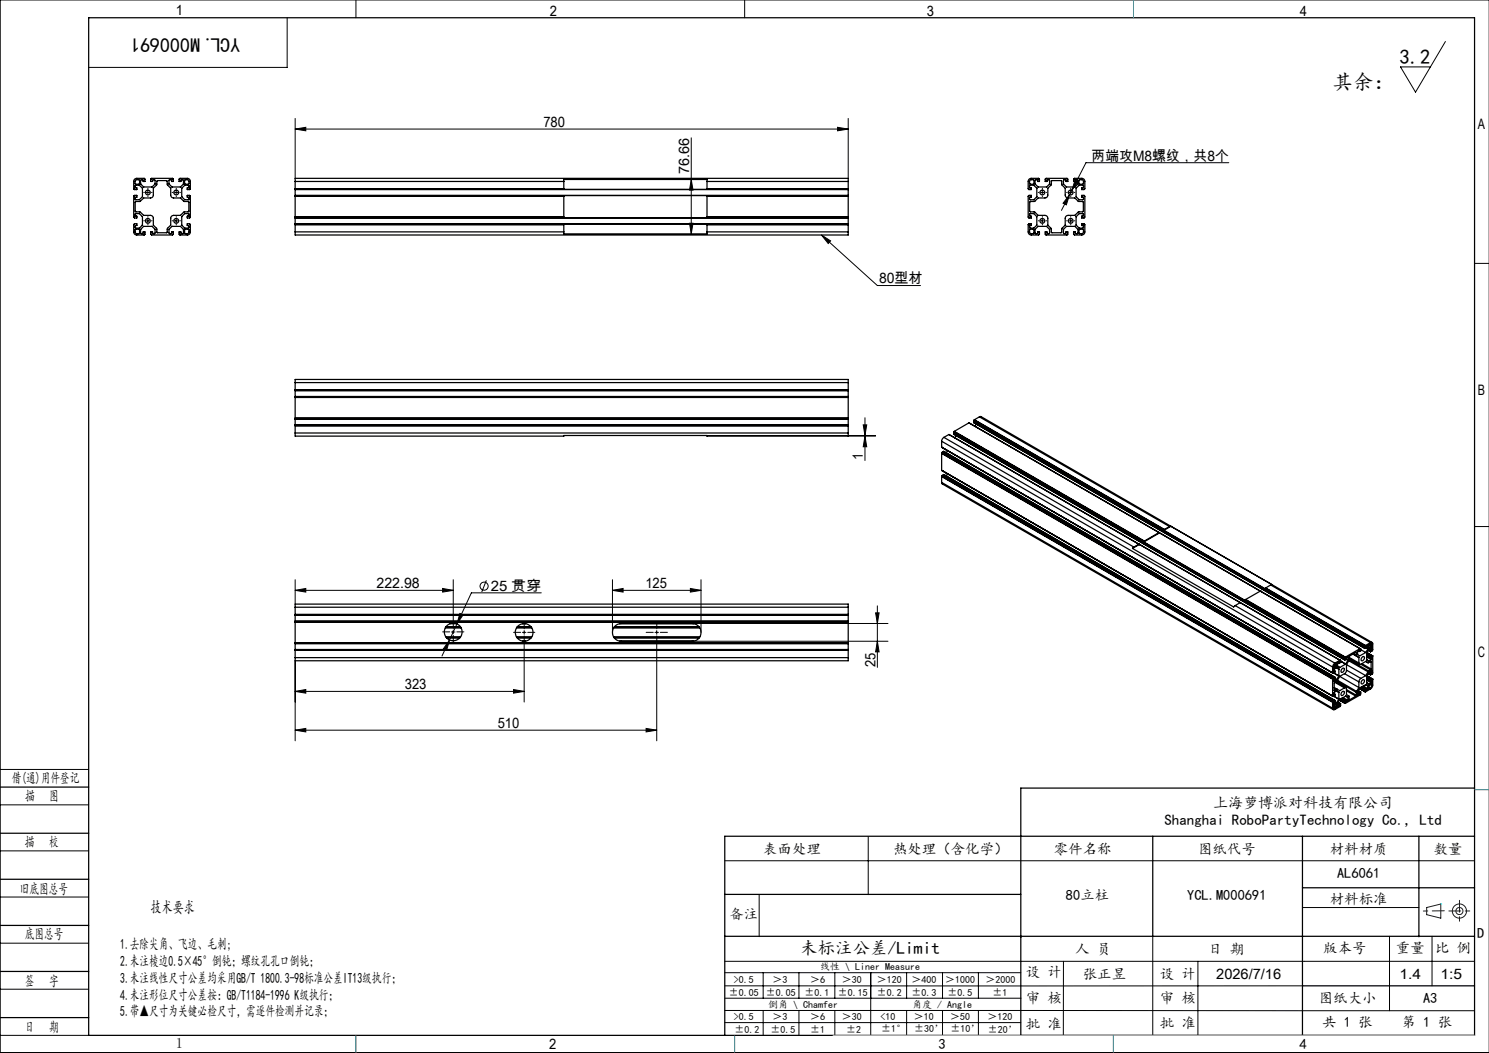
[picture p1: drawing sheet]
<svg xmlns="http://www.w3.org/2000/svg" width="420mm" height="297mm" viewBox="0 0 420 297" stroke-linecap="round" stroke-linejoin="round" font-family="sans-serif">
<g fill="none" stroke="#000" stroke-width=".28">
<path d="M100.4 0v5M210 0v5M420 0h-419.9v297h419.9M81 5v14h-56M407.7 11.7l-8.4 14.3-4.3-7.1h8.5M83.3 36.4l3-.5v1zM83.3 33.4v16.9M83.3 36.4h156M195 38.9v27.1M236.3 35.9l3 .5-3 .5zM239.3 33.4v16.9M41.2 54.3h1"/>
<path d="M41.7 53.8v1M49.2 54.3h1M49.7 53.8v1M195 50.6l.5 3h-1zM293.5 54.3h1M294 53.8v1M301.5 54.3h1M301.7 54.9l-.9 2.9-.9-.5zM301.7 54.9l-2.3 4.4M302 53.8v1M302.3 53.7l-.6 1.2M303.2 50.8l.9 .5-1.8 2.4z"/>
<path d="M346.6 45.9h-40.3l-4 7.8M41.2 62.3h1M41.7 61.8v1M49.2 62.3h1M49.7 61.8v1M194.5 63h1l-.5 3zM231.7 66.3l2.6 1.6-.7 .8zM231.7 66.3l15.8 14.2h12.1M293.5 62.3h1M294 61.8v1M301.5 62.3h1M302 61.8v1"/>
<path d="M415.9 74.3h4.1M243.5 119.8h1l-.5 3zM244 117.8v12.1M199.4 122.8h47.6M239.3 123h7.7M244 123l.5 3h-1zM415.9 148.5h4.1M83.3 166.5l3-.5v1zM83.3 163.5v6.9M83.3 166.5h44.5M124.8 166l3 .5-3 .5zM127.4 178.3h.9"/>
<path d="M127.8 163.5v11.7M127.8 177.7v1M128.9 176l-4.2 9M129.7 173l.9 .5-1.7 2.5zM137.2 163.7l-1.3 3.3M147.4 178.4h.9M147.8 177.9v1M152.7 167.2h-19.7l-4.1 8.8M172.8 166.5l3-.5v1zM172.8 166.5h24.9M172.8 163.5v14.9M184.7 178.4h1"/>
<path d="M185.2 177.9v1M194.7 166l3 .5-3 .5zM195.2 175.9h55.3M197.7 163.5v14.9M247 172.9h1l-.5 3zM247.5 170.9v17.3M83.3 195l3-.5v1zM83.3 186.4v22.5M83.3 195h64.5M126.8 180.5l-.8 2.9-.9-.4zM144.9 194.5l2.9 .5-2.9 .5zM147.8 181.4v16.6"/>
<path d="M185.2 181.4v27.5M195.2 180.9h55.3M247.5 180.9l.5 3h-1zM0 217h25M83.3 205.9l3-.4v.9zM83.3 205.9h101.9M182.2 205.5l3 .4-3 .5zM0 227h25M0 240h25M244.9 236v16.3M0 253h25M204.4 242.8h211.5"/>
<path d="M214.1 252.4v11.8M367.4 256h32.8M0 266h25M0 279h25M204.4 271.1h211.5M204.4 278.1h163M204.4 274.4h83.5M215.3 274.4v7.1M225.4 274.4v7.1M235.5 274.4v7.1M245.6 274.4v17.6M255.7 274.4v7.1"/>
<path d="M265.9 274.4v7.1M276 274.4v7.1M300 271.1l-.1 21M325.2 264.1v27.9M337.9 271.1v20.9M391.9 264.1v21M403.9 264.1v14M0 292h25M204.4 285l211.5 .1M204.4 288.4h83.5M204.5 281.5h83.5M215.3 285v7"/>
<path d="M225.4 285v7M235.5 285v7M255.7 285v7M265.9 285v7M276 285v7M287.9 292h128"/>
<circle cx="136.5" cy="165.3" r="1.15"/>
</g>
<g fill="none" stroke="#191924" stroke-width=".28">
<path d="M402.4 256l4-1v4l-4-1z"/>
<circle cx="411.7" cy="257" r="1"/>
<circle cx="411.7" cy="257" r="2"/>
</g>
<g fill="none" stroke="#000" stroke-width=".28" stroke-dasharray="30.5 1.3 1.3 1.3">
<path d="M40.7 54.3h-.2M41.7 53.3v-.2M41.7 55.3v.2M42.7 54.3h.2M48.7 54.3h-.2M49.7 53.3v-.2M49.7 55.3v.2M50.7 54.3h.2M293 54.3h-.2M294 53.3v-.2M294 55.3v.2M295 54.3h.2"/>
<path d="M301 54.3h-.2M302 53.3v-.2M302 55.3v.2M303 54.3h.2M40.7 62.3h-.2M41.7 61.3v-.2M41.7 63.3v.2M42.7 62.3h.2M48.7 62.3h-.2M49.7 61.3v-.2M49.7 63.3v.2M50.7 62.3h.2"/>
<path d="M293 62.3h-.2M294 61.3v-.2M294 63.3v.2M295 62.3h.2M301 62.3h-.2M302 61.3v-.2M302 63.3v.2M303 62.3h.2M126.9 178.2h-2M127.9 177.2v-2M127.9 179.2v2M128.9 178.2h2"/>
<path d="M146.9 178.4h-2M147.9 177.4v-2M147.9 179.4v2M148.9 178.4h2M184.3 178.4h-2M185.3 177.4v-2M185.3 179.4v2M186.3 178.4h2"/>
</g>
<g fill="none" stroke="#000" stroke-width=".35">
<path d="M25 5h390.9v287h-390.9zM37.7 53.2h.1M37.7 53.3l.2 .2h.7v-.5l-.5-.2 .1-.6h1.1l.9 .9v2.4l-.9 .8h-1.1l-.1-.5 .5-.2v-.5h-.6l-.1 .2M37.9 55.3h-.2l.2 6M37.9 55.3h.1M38.2 56.9l1.3-.1 1-1h1.9a.85 .85 0 0 0 .9-.8v-1.9l.9-1 .2-1.2 2.7 .1 .1 1.1 1 1v1.9a.85 .85 0 0 0 .8 .8h1.9l1 1h1.2l.2 .2-.1 2.7-1.3 .1-1 .9h-1.9a.85 .85 0 0 0-.8 .9v1.9l-1 .9-.2 1.2h-2.7l-.1-1.1-.9-1v-1.9a.85 .85 0 0 0-.9-.9h-1.9l-1-.9-1.3-.1zM38.2 50.8l1.1-.1v1.2h-1.1zM42.9 52.7h-2.4l-.8-.8v-1.1l.5-.1 .2 .5h.5v-.7l-.2-.2h-2.1a.85 .85 0 0 0-.9 .9v2M42.9 52.7h.1M42.9 52.7l.8-.8v-1.1l-.5-.1-.2 .5h-.5v-.7l.2-.2h6l.2 .2v.7h-.5l-.2-.5-.5 .1v1.1l.8 .8M48.5 52.7h.1M48.5 52.7h2.4l.9-.8v-1.1l-.6-.1-.2 .5h-.4l-.1-.7 .2-.2h2.1a.85 .85 0 0 1 .9 .9v2"/>
<path d="M51.3 53.1v2.4l.8 .8h1.1l.1-.6-.5-.1v-.5h.6l.1 .2M51.3 53.1h.1M52.1 52.3l-.8 .8M52.1 50.7h.8l.3 .2v1h-1.1zM52.1 52.2l1.2 .2v.4l-.5 .2v.5h.7l.2-.2M52.1 52.2v.1M53.6 55.3h.1M53.6 55.3h.1v6h-.1M53.7 53.3h.1M83.3 53.2v.1M83.3 51.2v-.9h156v.9M83.3 55.3v.1"/>
<path d="M83.3 53.3h.1M83.3 55.3h.1M83.3 53.4v.1M83.3 55.1v.1M83.3 53.2h75.7M83.3 51.2h75.7M83.3 51.2v2M83.3 53.3v.1M83.3 53.5v1.6M83.3 55.2v.1M83.3 55.4v5.8M83.3 55.3h75.7"/>
<path d="M83.3 55.4h75.7M83.3 53.4h156M83.3 53.5h156M83.3 55.2h156M83.3 55.1h156M159 53.2v.1M159 51.2v-.6h40.4v.6M159 55.3v.1M159 53.3h-75.7M159 55.3h.1M159 51.2v2M159 55.4v5.8"/>
<path d="M199.4 53.2v.1M199.4 55.3v.1M199.4 55.3h.1M199.4 53.3h39.9M199.4 53.2h39.9M199.4 51.2v2M199.4 55.4v5.8M199.4 51.2h39.9M199.4 55.3h39.9M199.4 55.4h39.9M239.3 53.2v.1M239.3 55.3v.1"/>
<path d="M239.3 55.3h.1M239.3 53.3h.1M239.3 53.4v.1M239.3 55.1v.1M239.3 51.2v2M239.3 53.3v.1M239.3 53.5v1.6M239.3 55.2v.1M239.3 55.4v5.8M290.1 53.3h.1M290.2 55.3h-.2v6h.2M290.2 55.3h.1"/>
<path d="M290.5 56.9l1.3-.1 1-1h1.9a.85 .85 0 0 0 .9-.8v-1.9l.9-1 .2-1.2 2.7 .1 .1 1.1 1 1v1.9a.85 .85 0 0 0 .8 .8h1.9l1 1h1.2l.2 .2-.1 2.7-1.3 .1-1 .9h-1.9a.85 .85 0 0 0-.8 .9v1.9l-1 .9-.2 1.2h-2.7l-.1-1-.9-1.1v-1.9a.85 .85 0 0 0-.9-.9h-1.9l-1-.9-1.3-.1zM290.5 50.8h1.1v1.1h-1.1zM291.6 52.2v.1M291.6 52.2l-1.2 .2 .1 .5 .4 .1v.5h-.7l-.1-.2M291.6 52.3l.9 .8M292.5 53.1v2.4l-.9 .8h-1.1l-.1-.6 .5-.1v-.5h-.6l-.1 .2M292.5 53.1h.1M295.2 52.7h.1M295.2 52.7h-2.4l-.8-.8v-1.1l.5-.1 .2 .5h.5v-.7l-.2-.2h-2.1a.85 .85 0 0 0-.9 .9v2M295.2 52.7l.9-.8v-1.1l-.6-.1-.2 .5h-.4l-.1-.7 .2-.2h6l.2 .2v.7h-.5l-.2-.5-.5 .1v1.1l.8 .8M300.8 52.7h.1M300.8 52.7h2.4l.9-.8v-1l-.6-.2-.2 .5h-.4l-.1-.7 .2-.2h2.1a.85 .85 0 0 1 .9 .9v2.1l-.2 .2h-.7v-.5l.5-.2-.1-.6h-1.1l-.9 .9v2.4l.9 .8h1.1l.1-.5-.5-.2v-.5h.7v.2"/>
<path d="M304.4 50.8h1.1v1.1h-1.1zM305.8 55.3h.1M305.9 55.3h.1l-.1 6M37.9 61.3h.1M37.9 61.3v.2h.7v-.5l-.5-.2 .1-.5h1.1l.9 .8v2.4l-.9 .8h-1.1l-.1-.5 .5-.2v-.5h-.7l-.2 .2v2.1a.85 .85 0 0 0 .9 .9h2.1l.2-.2v-.7h-.5l-.1 .5-.6-.1v-1.1l.8-.9h2.4M38.2 64.7h1.1l-.1 1.2-1-.1zM42.9 63.8h.1M42.9 63.8l.8 .9v1.1l-.6 .1-.1-.5h-.5v.6l.2 .3h6l.2-.2v-.7h-.5l-.1 .5-.6-.1v-1.1l.8-.9M48.5 63.8h.1M48.5 63.8h2.4l.9 .9v1.1l-.6 .1-.2-.5h-.4l-.1 .7 .2 .2h2.1a.85 .85 0 0 0 .9-.9v-2.1l-.2-.2h-.7v.5l.5 .1v.5l-1.2 .1M51.3 63.5h.1M51.3 63.5l.8 .8"/>
<path d="M52.1 64.3h.1M52.1 64.7l1.2 .1v.7l-.2 .3h-1zM53.5 61.3v.2h-.7v-.5l.5-.1-.1-.6h-1.1l-.8 .8v2.4M53.5 61.3h.1M83.3 63.3v.1M83.3 61.2v.1M83.3 65.4v.9h156v-.9M83.3 63.3h75.7M83.3 63.3h.1M83.3 61.3h.1M83.3 61.4v.1M83.3 63.1v.1"/>
<path d="M83.3 61.3v.1M83.3 61.5v1.6M83.3 63.2v.1M83.3 63.4v2M83.3 63.4h75.7M83.3 65.4h75.7M83.3 61.2h75.7M83.3 61.3h75.7M83.3 63.2h156M83.3 61.4h156M83.3 61.5h156M83.3 63.1h156"/>
<path d="M159 63.3v.1M159 61.2v.1M159 65.4v.6h40.4v-.6M159 61.3h.1M159 63.4v2M199.4 63.3v.1M199.4 61.2v.1M199.4 61.3h.1M199.4 63.4v2M199.4 63.3h39.9M199.4 63.4h39.9M199.4 65.4h39.9"/>
<path d="M199.4 61.2h39.9M199.4 61.3h39.9M239.3 63.3v.1M239.3 61.2v.1M239.3 63.3h-39.9M239.3 63.3h.1M239.3 61.3h.1M239.3 61.4v.1M239.3 63.1v.1M239.3 61.3v.1M239.3 61.5v1.6M239.3 63.2v.1"/>
<path d="M239.3 63.4v2M290.2 61.3v.2h.7v-.5l-.5-.1 .1-.6h1.1l.9 .8v2.4M290.2 61.3h.1M290.5 64.7h1.1l-.1 1.2h-.7l-.3-.2zM291.6 64.3h.1M292.5 63.5h.1M292.5 63.5l-.9 .8M295.2 63.8h.1M295.2 63.8h-2.4l-.8 .9v1.1l.6 .1 .1-.5h.5v.7l-.2 .2h-2.1a.85 .85 0 0 1-.9-.9v-2.1l.2-.2h.7v.5l-.5 .1 .1 .6h1.1M295.2 63.8l.9 .9v1.1l-.6 .1-.2-.5h-.4l-.1 .7 .2 .2h6l.2-.3v-.6h-.5l-.1 .5-.6-.1v-1.1l.8-.9M300.8 63.8h.1M304.4 64.7h1.1v1.1l-1 .1z"/>
<path d="M305.8 61.3v.2h-.7v-.5l.5-.2-.1-.5h-1.1l-.9 .8v2.4l.9 .8h1.1l.1-.5-.5-.2v-.5h.7l.2 .2v2.1a.85 .85 0 0 1-.9 .9h-2.1l-.2-.2 .1-.7h.4l.2 .5 .6-.2v-1l-.9-.9h-2.4M305.9 61.3h-.1M83.3 109.9v.1M83.3 117.9v.1M83.3 107.9v-.9h156v.9M83.3 112v.1M83.3 110h.1M83.3 112h.1M83.3 118h.1M83.3 110.1v.1M83.3 118.1v.1M83.3 119.8v.1"/>
<path d="M83.3 111.8v.1M83.3 107.9v2M83.3 110v.1M83.3 110.2v1.6M83.3 111.9v.1M83.3 112.1v5.8M83.3 118v.1M83.3 118.2v1.6M83.3 119.9v.1M83.3 112.1h156M83.3 117.9h156M83.3 109.9h156"/>
<path d="M83.3 110h156M83.3 118h156M83.3 107.9h156M83.3 112h156M83.3 110.1h156M83.3 110.2h156M83.3 119.9h156M83.3 111.9h156M83.3 118.1h156M83.3 118.2h156M83.3 119.8h156M83.3 111.8h156"/>
<path d="M239.3 109.9v.1M239.3 117.9v.1M239.3 112v.1M239.3 110h.1M239.3 112h.1M239.3 118h.1M239.3 110.1v.1M239.3 118.1v.1M239.3 119.8v.1M239.3 111.8v.1M239.3 107.9v2M239.3 110v.1"/>
<path d="M239.3 110.2v1.6M239.3 111.9v.1M239.3 112.1v5.8M239.3 118v.1M239.3 118.2v1.6M239.3 119.9v.1M273.3 119.3h.1M273.3 119.3l110.3 63.6M273.3 119.3l-4.1 2.4M274.7 119.2h.1M274.7 119.2l110.3 63.7M274.7 118.7l110.3 63.7"/>
<path d="M274.7 118.7v.5M274.7 118.6v.1M274.7 118.6l110.3 63.7M274.8 118.6l53.6 30.9M274.8 118.6h-.1M274.8 118.5v.1M274.8 118.5l53.6 30.9M274.8 118.4v.1M274.8 118.4l53.6 30.9M275.3 119.6l-.3 .6M276.3 117.6l.4-.1 110.3 63.7M276.3 117.6l53.6 30.9"/>
<path d="M276.3 117.6l-1.5 .8M83.3 122.1v.9h75.7v-.2l80.3 .2v-.9M83.3 120v.1M83.3 120h.1M83.3 120.1v2M83.3 122.1h156M83.3 120.1h156M83.3 120h156M239.3 120v.1M239.3 120h.1M239.3 120.1v2M265.6 126.1h.1"/>
<path d="M265.6 132.6v.1M265.6 136.1l.2 .4 110.3 63.7M265.6 126.1l110.5 63.8M265.6 132.6l110.5 63.8M265.6 124.5l110.3 63.6M265.6 124.5v1.6M265.6 127.9v4.7M265.6 134.4v1.7M265.6 127.9l110.3 63.7M265.6 134.4l110.3 63.7M265.6 136.1l110.3 63.6M265.6 127.8v.1"/>
<path d="M265.6 134.3v.1M265.6 127.8l110.4 63.7M265.6 134.3l110.4 63.7M265.7 127.8l110.3 63.6M265.7 127.8h-.1M265.7 134.3l110.3 63.7M265.7 134.3h-.1M265.7 126.2h.1M265.7 127.7v.1M265.7 132.7h.1M265.7 134.2v.1M265.7 127.6l110.3 63.7"/>
<path d="M265.7 127.7l110.3 63.7M265.7 127.6v.1M265.7 134.2l110.3 63.6M265.8 127.6h-.1M265.8 134.1l-.1 .1M265.8 127.6l110.3 63.6M265.8 134.1l110.3 63.7M266.2 127.3h.1M266.2 133.8h.1M266.2 127.3l110.3 63.7M266.2 127.3l-.4 .3M266.2 133.8l-.4 .3"/>
<path d="M266.2 133.8l110.3 63.8M266.2 123.4l-.4 .5-.2 .6M266.2 123.4l53.6 30.9M267.3 127.1l-.4 .6M267.3 133.6l-.4 .7M267.7 122.6h.1M267.7 122.6l110.3 63.6M267.7 122.6l-1.5 .8M269 122.4l110.3 63.8M269 122.4l110.3 63.7M269 122l110.3 63.7M269 122v.4"/>
<path d="M269 121.9v.1M269 121.9l110.3 63.7M269.1 121.8l53.6 31M269.1 121.8l-.1 .1M269.1 121.8h.1M269.1 121.8l53.7 30.9M269.1 121.7l53.7 31M269.1 121.7v.1M269.2 121.7h-.1M269.2 121.7l53.6 30.9M269.7 122.9l-.4 .6M319.4 154.7l28.6 16.5 .4-.4"/>
<path d="M319.8 154.3l-.4 .4M321.3 153.6h.1M321.3 153.6l-1.5 .7M321.3 153.6l-1.9 1.1M322.8 152.7l-.1 .1M322.8 152.7h.1M322.8 152.6v.1M327 150.3h.1M327 150.3l-4.2 2.3M327 150.3v.1M327 150.4l-4.3 2.4M328.4 149.4v.1"/>
<path d="M328.4 149.3v.1M329.9 148.5l.4-.1-1.9 1.1M329.9 148.5l-1.5 .8M83.3 171.3v-.9h156v.9M83.3 173.3v.1M83.3 175.4v.1M83.3 173.4h.1M83.3 175.4h.1M83.3 173.5v.1M83.3 175.2v.1M83.3 171.3v2M83.3 173.4v.1"/>
<path d="M83.3 173.6v1.6M83.3 175.3v.1M83.3 175.5v5.8M83.3 171.3h156M83.3 173.3h156M83.3 173.4h156M83.3 175.5h156M83.3 175.4h156M83.3 173.5h156M83.3 173.6h156M83.3 175.2h156M83.3 175.3h156"/>
<path d="M125.6 177.1h4.5M125.7 176.9h4.3M125.8 179.6h4.1M125.8 176.8h4.1M125.9 179.8h3.9M126 179.9h3.7M126.9 175.9h1.9M145.7 179.6h4.3M145.7 177.1h4.3M145.8 179.8h4.1M145.8 176.9h4.1M145.9 179.9h3.9"/>
<path d="M145.9 176.8h3.9M147.4 175.9h.9M173.1 179.6h24.3M173.1 177.1h24.3M173.2 179.8h24.1M173.2 176.9h24.1M173.3 179.9h23.9M173.3 176.8h23.9M173.6 176.5l1.6-.6h20a2.5 2.5 0 0 1 2.5 2.5 2.5 2.5 0 0 1-2.5 2.5h-20a2.49 2.49 0 0 1-2.3-1.7 2.49 2.49 0 0 1 .7-2.7zM174.8 175.9h20.9M239.3 173.3v.1M239.3 175.4v.1"/>
<path d="M239.3 173.4h.1M239.3 175.4h.1M239.3 173.5v.1M239.3 175.2v.1M239.3 171.3v2M239.3 173.4v.1M239.3 173.6v1.6M239.3 175.3v.1M239.3 175.5v5.8M348.4 170.8l28.1 16.2M349.8 170h.1M349.8 170l-1.4 .8"/>
<path d="M351.3 169.3l28.1 16.3M351.3 169.2l28.1 16.2M351.3 169.3l28.1 16.2M351.3 169.2v.1M351.4 169.1l-.1 .1M351.4 169.1l28.1 16.2M355.5 166.7h.1M355.5 166.7l28.1 16.2M355.5 166.7l-4.1 2.4M356.9 166l28.2 16.3M357 166h.1M357 165.9l28.1 16.2"/>
<path d="M357 166l28.1 16.2M357 165.9v.1M357 165.8v.1M357 165.8l28.2 16.3M358.4 165l-1.4 .8M358.4 165l28.2 16.3M358.8 164.9l-.4 .1M83.3 185.5v.9h156v-.9M83.3 183.4h.1M83.3 181.3v.1M83.3 181.4h.1M83.3 183.2v.1"/>
<path d="M83.3 181.5h.1M83.3 181.4v1.8M83.3 183.3v.1M83.3 183.4v2.1M83.3 183.4h156M83.3 185.5h156M83.3 181.3h156M83.3 181.4h156M83.3 183.2h156M83.3 183.3h156M83.3 181.5h156M147.4 180.8h.9"/>
<path d="M174.8 180.8h20.9M239.3 183.4h.1M239.3 181.3v.1M239.3 181.4h.1M239.3 183.2v.1M239.3 181.5h.1M239.3 181.4v1.8M239.3 183.3v.1M239.3 183.4v2.1M375.9 191.6l.1 4.8M375.9 188.1l.1 1.7M375.9 198.1v1.6"/>
<path d="M376 198l-.1 .1M376 191.5l-.1 .1M376 189.8v.1M376 196.4h.1M376 197.9v.1M376 196.3h.1M376 191.4h.1M376 189.9h.1M376 189.8h.1M376 198h.1M376 191.3v.1M376 196.3v.1"/>
<path d="M376 197.8v.1M376 191.4v.1M376.1 197.8h-.1M376.1 191.2l-.1 .1M376.2 198.6h.1M376.2 195.8l.1 .1M376.2 192l.1 .1M376.2 189.3l.1 .1M376.2 199.6l.1 .2h.2M376.2 188.5h.1M376.2 189.1l.3 .2M376.2 195.6l.3 .2"/>
<path d="M376.2 195.5v.3M376.2 199.1v.5M376.2 199.6l.3 .2M376.2 199.1l.7 .5M376.2 196.4l1.4 .8M376.2 187.8l.7 .4M376.3 198.9l-.1 .2M376.3 198.9l.8 .4M376.3 194.7l.2 .1M376.3 193.9l1 .5M376.3 194.1l.7 .3M376.4 187.5l.7 .4"/>
<path d="M376.5 197.9l-.3 .3v.4M376.5 195.8v.4l-.4 .2M376.5 191v.4M376.5 191.4l-.3 .6M376.5 189.3h.1M376.5 197.6l-.4 .2M376.5 195.8l-.2 .1M376.5 191l-.4 .2M376.5 189.3l-.2 .1M376.5 191.4l.5 .3M376.5 192.4l2.7 1.6M376.5 197.9l.5 .4"/>
<path d="M376.5 197.6h.1M376.5 197.9h.1M376.5 189.3v.3l-.4 .3M376.5 187l-.3 .4-.3 .7M376.5 197.6v.3M376.5 197.9l.5 .3M376.7 192.3l3 1.7M376.9 198.5l.2 .1M376.9 187.1l.2 .1M376.9 187.1l-.6 .5-.1 .9M376.9 199.6l-.4 .2M376.9 198.5l-.6 .4"/>
<path d="M376.9 188.2l-.6 .3M377 194.9l.6 .4M377 194.9l-.8 .6M377 191.7h.1M377 188.4l.6 .3M377 188.4l-.8 .4v.5M377 198.3l-.7 .3M377 191.7l-.7 .4M377 198.2v.1M377 192.1l-.7 .5v2.1M377 194.4h.3M377 194.4l-.5 .4"/>
<path d="M377 192.1l5.6 3.2M377.1 199.3l-.2 .3M377.1 187.9l-.2 .3M377.1 187.2v.7M377.1 198.6v.7M377.3 191.9l-.3 .2M377.3 191.9l5.4 3.1M377.3 198.4h.1M377.3 199.2l.1 .1M377.3 187.9l.6 .4M377.3 198.4v.8M377.3 198.9l.3 .2"/>
<path d="M377.3 198.3l.5 .3M377.3 198.4l.5 .3M377.3 198.6l.5 .3M377.4 198.1l.7 .4M377.6 188.7h.1M377.6 197.2l-.6 1M377.6 190.7l-.6 1M377.6 197.2h.1M377.6 190.6v.1M377.6 186.7l.2 .1M377.6 186.7l-.3 .3v.9M377.6 199.1l-.2 .2"/>
<path d="M377.6 188.7v1.9M377.6 195.3v1.9M377.6 190.6l-1.4-.8 1.4 .9M377.8 198.9l-.2 .2M377.8 187h.1M377.8 187l-.3-.2 .3 .2M377.8 186.8v.2M377.8 198.7v.2M377.8 198.6v.1M377.9 190.8l-.6 1.1M377.9 190.8l5.4 3.1M378 186.2h.1"/>
<path d="M378 186.2l-1.5 .8M378 186.3h.1M378 186.2l.1 .1M378 186.2v.1M378.1 198.5l-.1 .8-1.5 .8a.4 .4 0 0 1-.4 0 .4 .4 0 0 1-.2-.4M378.1 198.5l-.3 .1M378.1 186.3h-.1M378.1 186.3h.1M378.1 186.3v.6l-.3 .1M378.1 186.5l1.5 .8M378.1 186.4l1.5 .9M378.2 197.2l1.1 .6"/>
<path d="M378.2 197.1l1.1 .7M378.5 188.7l.3-.2a.65 .65 0 0 1 .4 .8 .65 .65 0 0 1-.8 .3l-.2-.4zM378.5 195.2l.3-.2a.65 .65 0 0 1 .4 .8 .65 .65 0 0 1-.8 .4l-.2-.4zM378.6 196.9l1.4 .9M378.8 196.8l1.4 .7M379.2 194a.34 .34 0 0 1 .4 0 .34 .34 0 0 1 .2 .3v1.6l.7 .4v1M379.2 190l-1.3 .8M379.2 194l-1.3 .8-.6-.4M379.2 190l4.1 2.3M379.3 198.3h.1M379.3 186.1v.1M379.3 198.3l-1.5-.9 1.6 1"/>
<path d="M379.3 185.7v.4M379.3 197.8v.5M379.3 197.8h.1M379.3 185.6v.1M379.3 198.3l.1 .1M379.4 198.3h.1M379.4 198.3h-.1M379.4 185.6h-.1M379.4 198.4h.1M379.4 185.5v.1M379.4 185.4v.1M379.4 198.3v.1"/>
<path d="M379.5 185.3l-.1 .1M379.6 187.3l-1.7 1M379.6 187.3h.1M379.6 197.6h.1M379.6 197.6l-1.1-.6 1.2 .6M379.6 197.6l-.3 .2M379.7 197.8l.1 .1M379.7 197.6v.2M379.7 185.9l.5 .4M379.8 189l-.1 .6-.5 .4M379.8 187.5v1.5M379.8 187.5l5.4 3.1"/>
<path d="M379.8 189l4.1 2.3M379.8 194.8l2.6 1.6M379.8 194.5l2.8 1.6M380 185.3l.2 .1M380 185.3l-.7 .9M380 197.8l-.2 .1M380.2 197.5l-.2 .3M380.2 197.5v-.8l-.6-.3-1.7 .9-.6 1.1M380.2 185.4v.9M380.2 186.3l-.6 1M380.4 186.4l-.6 1.1M380.4 186.4l5.5 3.1"/>
<path d="M380.5 197.3l.2 .1M380.5 186.1l-.1 .3M380.5 185.7l3 1.7M380.5 186.1l5.5 3.2M380.5 185.4l2.8 1.6M381.7 184.4l.9 .5M382.4 184l.2 .1M382.4 184l-1.8 1.1-.1 1M382.4 196.4l-1.7 1M382.6 196.1l-.2 .3M382.6 184.9l.1 .2M382.6 184.1v.8"/>
<path d="M382.6 195.3v.8M382.7 195l-.1 .3M382.7 185.1l.6 .4M382.7 185.1l-1.1-.6 1.7 1M382.9 195.9l.2 .1M382.9 195.1v.8M382.9 195.6l.4 .3M382.9 195.1l.6 .3M382.9 195.3l.6 .3M383 195l.5 .4M383.1 194.8l.7 .4M383.3 187a.35 .35 0 0 0 .2 .4 .35 .35 0 0 0 .4 0"/>
<path d="M383.3 193.9l-.6 1.1M383.3 185.5v1.5M383.3 192.3v1.6M383.3 183.5h.2M383.3 183.5l-.4 .3v.8l.6 .4 1.7-1M383.3 195.9l-.2 .1M383.5 195.6l-.2 .3M383.5 183.7v.1M383.5 183.7l-.4-.1 .4 .2M383.5 183.5v.2M383.5 195.4v.2M383.5 194.2l1.5 .8"/>
<path d="M383.5 195.4h.1M383.5 194.1h.1M383.5 194.1l-.6 1M383.6 182.9l.1 .1M383.6 182.9l-4.1 2.4M383.6 182.9l.2 .1M383.7 195.8v.1M383.7 195.9l-4.2 2.5M383.7 183.1h.1M383.7 183v.1M383.7 183l.1 .1M383.8 195.2l-.1 .6"/>
<path d="M383.8 183.1v.4l-.3 .3M383.8 195.2l-.3 .2M383.8 183.1h-.1M383.8 183.2l1.4 .8M383.8 193.9l1.2 .7M383.9 191.3l-.6 1M383.9 187.4l2.7 1.5M383.9 193.8l1.1 .7M384.1 187.2l2.7 1.5M384.2 193.7l1.1 .6M384.2 191.9a.4 .4 0 0 1 .6-.1 .4 .4 0 0 1 0 .6l-.4 .5-.4-.1zM384.2 185.4l.3-.2a.56 .56 0 0 1 .4 .5 .56 .56 0 0 1-.4 .6h-.5z"/>
<path d="M384.2 193.7l1.5 .8M384.5 193.5l1.3 .7M385 195h.1M385 182.4v.5M385 194.6v.4M385 195l-1.5-.8 1.6 1M385 194.5v.1M385 182.3v.1M385 195l.1 .1M385.1 195h.1M385.1 182.2v.1M385.1 182.1v.1"/>
<path d="M385.1 195v.1M385.1 195h-.1M385.1 182.3h-.1M385.2 182.1h-.1M385.2 193.1l.6 .3M385.2 193.1l-1.6 1M385.2 193.1l.6 .4M385.2 190.6l-1.3 .7M385.3 194.3h.1M385.3 194.3l-.3 .2M385.3 194.6h.1M385.3 182.7l-.3 .2"/>
<path d="M385.3 194.3v.3M385.3 182.7l.5 .2M385.3 182.7l.5 .3M385.5 186.1h.1M385.5 192.6h.1M385.5 184.9l1.1 .7M385.5 191.4l1.1 .7M385.5 192.6l.6 .4M385.5 186.1l.6 .4M385.5 184.5l1.1 .7M385.5 184.6l1.1 .6M385.5 185.3l1.3 .8"/>
<path d="M385.5 185l1.4 .8M385.5 191l1.1 .7M385.5 191.1l1.1 .7M385.5 191.8l1.3 .8M385.5 191.5l1.4 .9M385.6 190.6l1.5 .8M385.6 190.6l1.4 .8M385.7 182.1l.1 .1M385.7 182.1l-.3 .2-.1 .4M385.7 194.5l-.3 .1M385.8 194.2l-.1 .3M385.8 193.4v.1"/>
<path d="M385.8 182.9v.1M385.8 182.2v.7M385.8 193.5v.7M385.8 183l-.6 1M385.9 189.5l-.7 1.1M385.9 183.4l.7 .4M385.9 189.9l.7 .5M386 182.7l.2 .1M386 194.1l.2 .1M386 189.3l-.1 .2M386 182v.7M386 182l.8 .5"/>
<path d="M386 183.2l.6 .3M386 189.7l.6 .3M386 193.7l.6 .3M386.1 193h.1M386.1 183.2h.1M386.1 183.2l-.6 .9v2M386.1 186.5h.1M386.1 189.6l-.6 1.1v1.9M386.1 183.1l.5 .3M386.1 189.6l.5 .3M386.2 181.8l-.2 .2M386.2 181.8l.7 .4"/>
<path d="M386.3 183l.5 .3M386.3 189.5l.5 .4M386.4 193.1l.5 .3M386.6 192.1h.1M386.6 181.3a.39 .39 0 0 1 .4-.1 .39 .39 0 0 1 .2 .4v1.7l-.6 .5M386.6 183.5v.3M386.6 185.6h.1M386.6 190.3v.1M386.6 181.6l.2-.1 .1 .3M386.6 185.2v.4M386.6 190v.3M386.6 191.8v.3"/>
<path d="M386.6 181.3l-1.4 .8M386.6 181.6l-.4 .2M386.6 194l-.4 .2M386.6 181.6l.3 .2M386.6 182.8l.3 .3M386.6 189.4l.3 .2M386.6 191.7v.1M386.6 183.4v.1M386.6 185.2h.1M386.6 189.9v.1M386.6 186.6l.2 .1M386.6 186.6l-.7 .3-.7-.4-1.3 .9"/>
<path d="M386.6 188.9l-.6 .4M386.8 188.7l-.2 .2M386.8 186.7v2M386.8 192l.1 .1M386.8 182.7l.1 .1M386.8 185.5l.1 .1M386.8 189.3h.1M386.8 192.9h.1M386.8 192.9l-.7 .4-.1 .8M386.8 192.6l-.7 .4M386.8 192l-.2 .1M386.8 183.3l-.2 .1"/>
<path d="M386.8 182.7l-.7 .4M386.8 186.1l-.7 .4M386.8 185.5l-.2 .1M386.8 189.9h-.2M386.8 189.3l-.7 .3M386.8 182.5l-.6 .3M386.9 192.4l-.1 .2M386.9 183.1l-.1 .2M386.9 185.8l-.1 .3M386.9 189.6l-.1 .3M386.9 182.2l-.1 .3M386.9 193.4l-.3 .6"/>
<path d="M386.9 181.8v.4M386.9 182.8v.3M386.9 185.6v.2M386.9 189.3v.3M386.9 192.1v.3M386.9 192.9v.5M387 191.4l.1 .1M387 184.9l.1 .1M387 184.9l-1.4-.9 1.6 1M387 191.4l-.4 .3M387 184.9l-.4 .3M387.1 191.6h.1"/>
<path d="M387.1 191.4l.1 .1M387.1 185h.1M387.1 191.5v.1M387.1 191.5l.1 .1M387.2 191.6h.1M387.2 185v4.9l-.6 .5M387.2 191.6h-.1M387.2 185h-.1M387.2 191.6l-.2 2.2-.3 .4-1.6 .9M0 222h25M0 235h25M325.2 235.9v28.2"/>
<path d="M367.4 235.9v56.1M400.2 235.9v28.3M415.9 235.9h-211.5v56.1M415.9 222.3h-128v69.7M0 248h25M204.4 252.3h83.5M367.4 250.4h48.5M0 261h25M0 274h25M204.4 264.1h211.5M367.4 278.1h48.5M0 287h25"/>
<circle cx="41.7" cy="54.3" r=".67"/>
<circle cx="49.7" cy="54.3" r=".68"/>
<circle cx="294" cy="54.3" r=".68"/>
<circle cx="302" cy="54.3" r=".67"/>
<circle cx="41.7" cy="62.3" r=".67"/>
<circle cx="49.7" cy="62.3" r=".68"/>
<circle cx="294" cy="62.3" r=".68"/>
<circle cx="302" cy="62.3" r=".67"/>
<circle cx="127.8" cy="178.2" r="2.49"/>
<circle cx="147.8" cy="178.4" r="2.5"/>
</g>
<path d="M407.4 256.9l-5.9 .1M408.7 256.9h6M411.7 253.9v6" fill="none" stroke="#191924" stroke-width=".28" stroke-dasharray="6.3 1.3 1.3 1.3" stroke-dashoffset="3"/>
<path d="M235 292h180.9" fill="none" stroke="#c0c0c0" stroke-width=".28"/>
<path d="M319.7 0v5M415.9 222.7h4.1M100.4 292v5M207.2 292v5M314 292v5" fill="none" stroke="#00f" stroke-width=".28"/>
<path d="M406.4 255h.1" fill="none" stroke="#0ff" stroke-width=".28"/>
<g fill="#000">
<path d="M231.7 66.3l2.6 1.6-.7 .8z"/>
<path d="M236.3 35.9l3 .5-3 .5zM83.3 36.4l3-.5v1z"/>
<path d="M195 50.6l.5 3h-1zM194.5 63h1l-.5 3zM243.5 119.8h1l-.5 3zM244 123l.5 3h-1zM247 172.9h1l-.5 3zM247.5 180.9l.5 3h-1z"/>
<path d="M172.8 166.5l3-.5v1zM194.7 166l3 .5-3 .5z"/>
<path d="M126.8 180.5l-1.7 2.5 .9 .4zM129.7 173l-.8 3 1.7-2.5zM83.3 166.5l3-.5v1zM124.8 166l3 .5-3 .5zM83.3 195l3-.5v1zM144.9 194.5l2.9 .5-2.9 .5zM83.3 205.9l3-.4v.9zM182.2 205.5l3 .4-3 .5zM301.7 54.9l-1.8 2.4 .9 .5zM303.2 50.8l-.9 2.9 1.8-2.4z"/>
</g>
<g font-size="5.8">
<text x="394.8" y="18">3.2</text>
<text x="375.9" y="25.2">其余：</text>
</g>
<text font-size="5.6" x="67.7" y="10.6" transform="rotate(-180 67.7 10.6)">YCL.M000691</text>
<text font-size="4.9" x="225.7" y="269">未标注公差/Limit</text>
<text font-size="4.7" x="42.5" y="257.5">技术要求</text>
<g font-size="4.2">
<text x="342.2" y="227.9">上海萝博派对科技有限公司</text>
<text x="328.5" y="232.8">Shanghai RoboPartyTechnology Co., Ltd</text>
</g>
<g font-size="4.1">
<text x="49.6" y="4.3">1</text>
<text x="155.1" y="4.6">2</text>
<text x="261.4" y="4.6">3</text>
<text x="366.6" y="4.6">4</text>
<text x="153.3" y="35.8">780</text>
<text x="416.9" y="36.3">A</text>
<text x="307.9" y="45.3">两端攻M8螺纹，共8个</text>
<text x="194.4" y="49.1" transform="rotate(-90 194.4 49.1)">76.66</text>
<text x="248" y="79.9">80型材</text>
<text x="416.9" y="111.3">B</text>
<text x="243.4" y="129.9" transform="rotate(-90 243.4 129.9)">1</text>
<text x="106.2" y="165.9">222.98</text>
<text x="138.5" y="166.8">25 贯穿</text>
<text x="182" y="165.9">125</text>
<text x="416.9" y="185.3">C</text>
<text x="246.9" y="188.2" transform="rotate(-90 246.9 188.2)">25</text>
<text x="114.2" y="194.4">323</text>
<text x="140.4" y="205.4">510</text>
<text x="3.3" y="220.9">借(通)用件登记</text>
<text x="7.1" y="226">描</text>
<text x="13.9" y="226">图</text>
<text x="7" y="238.9">描</text>
<text x="13.8" y="238.9">校</text>
<text x="215.3" y="240.8">表面处理</text>
<text x="251.9" y="240.8">热处理（含化学）</text>
<text x="297.3" y="240.8">零件名称</text>
<text x="337.9" y="240.8">图纸代号</text>
<text x="375.1" y="240.8">材料材质</text>
<text x="404.4" y="240.8">数量</text>
<text x="377.1" y="247.7">AL6061</text>
<text x="5.6" y="252">旧底图总号</text>
<text x="300.6" y="253.7">80立柱</text>
<text x="334.9" y="253.7">YCL.M000691</text>
<text x="375.1" y="254.9">材料标准</text>
<text x="205.7" y="259.3">备注</text>
<text x="7" y="265">底图总号</text>
<text x="33.9" y="267.6">1.去除尖角、飞边、毛刺;</text>
<text x="303.3" y="269">人 员</text>
<text x="340.8" y="269">日 期</text>
<text x="373.2" y="268.7">版本号</text>
<text x="393.7" y="268.7">重量</text>
<text x="404.8" y="268.7">比 例</text>
<text x="416.7" y="264.6">D</text>
<text x="33.9" y="272.4">2.未注棱边0.5×45°倒钝；螺纹孔孔口倒钝；</text>
<text x="289.3" y="275.5">设 计</text>
<text x="7" y="278">签</text>
<text x="13.8" y="278">字</text>
<text x="33.9" y="277.2">3.未注线性尺寸公差均采用GB/T 1800.3-98标准公差IT13级执行；</text>
<text x="33.9" y="281.9">4.未注形位尺寸公差按：GB/T1184-1996 K级执行；</text>
<text x="305.4" y="276">张正昱</text>
<text x="327.2" y="276">设 计</text>
<text x="343.1" y="276">2026/7/16</text>
<text x="394.8" y="276">1.4</text>
<text x="406.3" y="276">1:5</text>
<text x="33.9" y="286.7">5.带▲尺寸为关键必检尺寸，需逐件检测并记录；</text>
<text x="289.3" y="283">审 核</text>
<text x="327.2" y="282.9">审 核</text>
<text x="372" y="283">图纸大小</text>
<text x="401.4" y="283">A3</text>
<text x="7" y="291">日</text>
<text x="13.8" y="291">期</text>
<text x="289.3" y="290.1">批 准</text>
<text x="327.2" y="290">批 准</text>
<text x="373" y="289.8">共 1 张</text>
<text x="395.4" y="289.8">第 1 张</text>
<text x="49.6" y="295.6">1</text>
<text x="154.9" y="296">2</text>
<text x="264.7" y="296">3</text>
<text x="366.6" y="296">4</text>
</g>
<g font-size="2.8">
<text x="231.3" y="273.6">线性 \ Liner Measure</text>
<text x="205.6" y="280.8">±0.05</text>
<text x="207" y="277.2">&gt;0.5</text>
<text x="216" y="280.8">±0.05</text>
<text x="217.9" y="277.2">＞3</text>
<text x="227" y="280.8">±0.1</text>
<text x="228.5" y="277.2">＞6</text>
<text x="236.3" y="280.8">±0.15</text>
<text x="237.5" y="277.2">＞30</text>
<text x="247.4" y="277.2">＞120</text>
<text x="247.4" y="280.8">±0.2</text>
<text x="257.1" y="277.2">＞400</text>
<text x="257.1" y="280.8">±0.3</text>
<text x="266.6" y="277.2">＞1000</text>
<text x="267.3" y="280.8">±0.5</text>
<text x="278" y="277.2">＞2000</text>
<text x="279.9" y="280.8">±1</text>
<text x="207" y="287.8">&gt;0.5</text>
<text x="216.6" y="284.3">倒角 \ Chamfer</text>
<text x="217.9" y="287.8">＞3</text>
<text x="228.5" y="287.8">＞6</text>
<text x="237.5" y="287.8">＞30</text>
<text x="248.4" y="287.8">&lt;10</text>
<text x="257.3" y="284.3">角度 / Angle</text>
<text x="257.8" y="287.8">＞10</text>
<text x="268" y="287.8">＞50</text>
<text x="278.5" y="287.8">＞120</text>
<text x="207.1" y="291.3">±0.2</text>
<text x="217.3" y="291.3">±0.5</text>
<text x="228.5" y="291.3">±1</text>
<text x="238.7" y="291.3">±2</text>
<text x="248.6" y="291.1">±1°</text>
<text x="257.8" y="291.1">±30’</text>
<text x="268.1" y="291.1">±10’</text>
<text x="278.6" y="291.2">±20’</text>
</g>
</svg>
